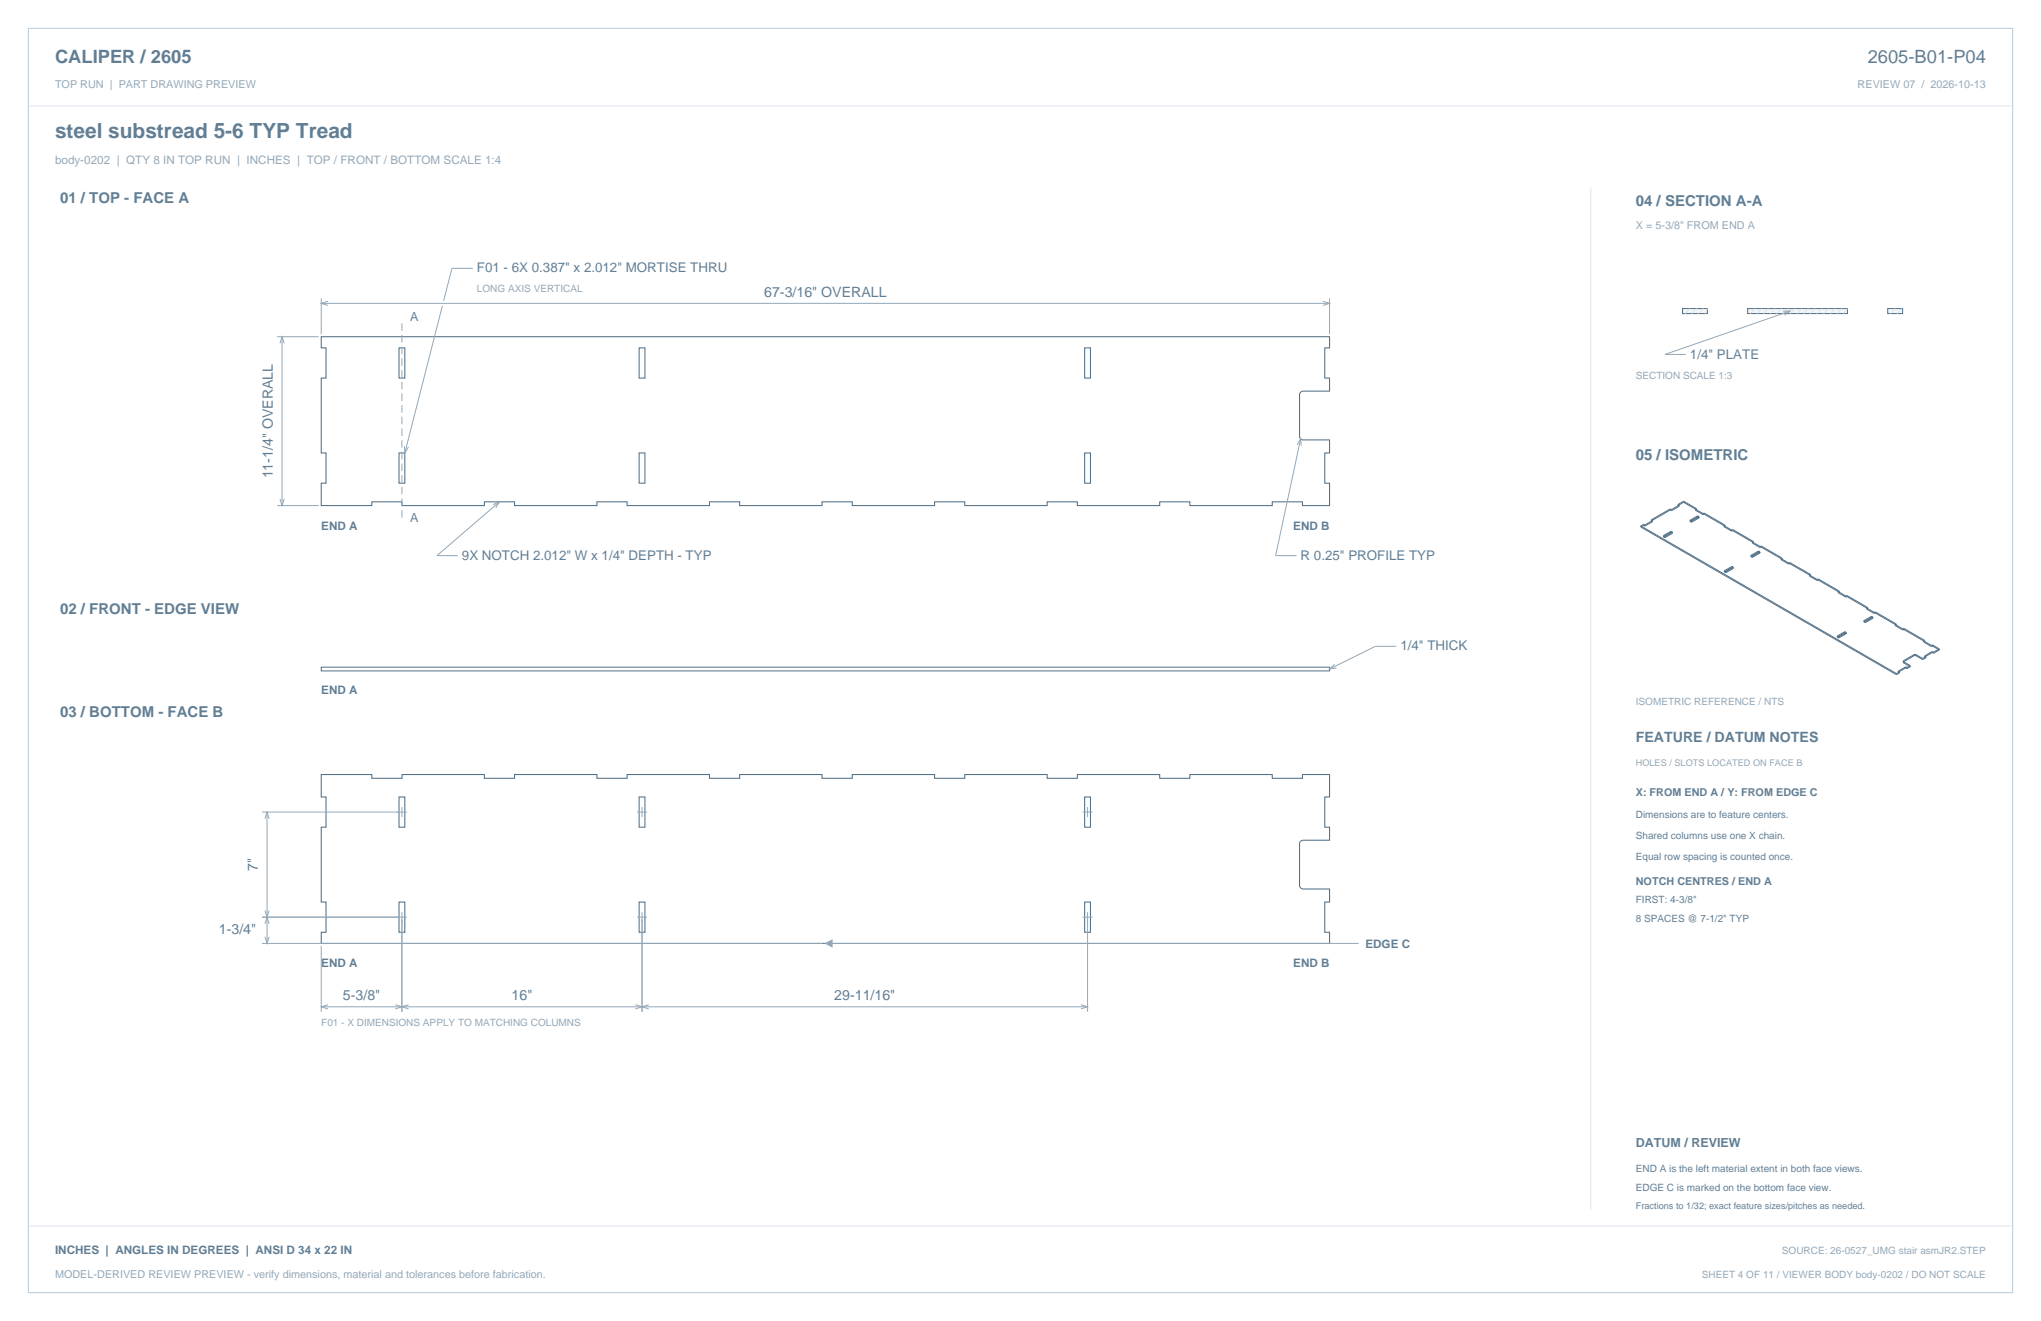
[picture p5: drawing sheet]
<svg xmlns="http://www.w3.org/2000/svg" width="864mm" height="559mm" viewBox="0 0 864 559" stroke-linecap="round" stroke-linejoin="round" font-family="sans-serif">
<path d="M12 12h839.6v534.8h-839.6z" fill="none" stroke="#b8cad8" stroke-width=".42"/>
<path d="M12 44.8h839.6M673.1 79.4v432.1" fill="none" stroke="#dbe5ed" stroke-width=".42"/>
<g fill="none" stroke="#536f85" stroke-width=".44">
<path d="M135.9 142.4h426.7v4.8h-2.1v12.7h2.1v5.6h-11.3l-1 .5-.4 1v17.5l.2 .9 1.3 .7h11.2v5.5h-2.1v12.8h2.1v9.5h-11.5v-1.6h-12.8v1.6h-34.8v-1.6h-12.8v1.6h-34.9v-1.6h-12.7v1.6h-34.9v-1.6h-12.8v1.6h-34.8v-1.6h-12.8v1.6h-34.8v-1.6h-12.8v1.6h-34.9v-1.6h-12.7v1.6h-34.9v-1.6h-12.8v1.6h-34.8v-1.6h-12.8v1.6h-21.4v-9.5h2.1v-12.8h-2.1v-31.7h2.1v-12.7h-2.1zM168.8 147.2h2.5v12.7h-2.5zM270.4 147.2h2.5v12.7h-2.5zM458.9 147.2h2.5v12.7h-2.5zM168.8 191.6h2.5v12.8h-2.5zM270.4 191.6h2.5v12.8h-2.5zM458.9 191.6h2.5v12.8h-2.5zM135.9 327.6h21.4v1.6h12.8v-1.6h34.8v1.6h12.8v-1.6h34.9v1.6h12.7v-1.6h34.9v1.6h12.8v-1.6h34.8v1.6h12.8v-1.6h34.8v1.6h12.8v-1.6h34.9v1.6h12.7v-1.6h34.9v1.6h12.8v-1.6h34.8v1.6h12.8v-1.6h11.5v9.5h-2.1v12.8h2.1v5.5h-11.3l-1 .5-.4 1.1v17.5l.2 .9 1.3 .7h11.2v5.5h-2.1v12.8h2.1v4.7h-426.7v-4.7h2.1v-12.8h-2.1v-31.7h2.1v-12.8h-2.1zM168.8 337.1h2.5v12.8h-2.5zM270.4 337.1h2.5v12.8h-2.5zM458.9 337.1h2.5v12.8h-2.5zM168.8 381.6h2.5v12.8h-2.5z"/>
<path d="M270.4 381.6h2.5v12.8h-2.5zM458.9 381.6h2.5v12.8h-2.5z"/>
</g>
<g fill="none" stroke="#93a8b9" stroke-width=".42">
<path d="M200 113.5h-8.8l-3.5 13.8M135.9 126.2v15.2M135.9 128.3h426.7M138.8 127.4l-2.9 .9 2.9 .9M187.2 129.3l-15.9 62.3M559.7 127.4l2.9 .9-2.9 .9M562.6 126.2v15.2M117.2 142.4h17.7M118.5 145.3l.8-2.9 .9 2.9M119.3 142.4v71.5M171.1 188.7l.2 2.9 1.5-2.5M548.9 188.2l1.4-2.6 .3 3"/>
<path d="M550.3 185.6l-10.5 49.4h8.8M117.2 213.9h17.7M118.5 211l.8 2.9 .9-2.9M208.6 213.5l2.7-1.2-1.5 2.5M211.3 212.3l-26.4 22.7h8.8M590.8 273.4h-8.8l-19.4 9.6M564.7 281l-2.1 2 2.9-.4M110.9 343.5h61.3M112.1 346.3l.9-2.8 .9 2.8M113 343.5v55.6M170.1 341.4v4.2M269.5 343.5h4.3"/>
<path d="M271.7 341.4v4.2M458.1 343.5h4.2M460.2 341.4v4.2M110.9 388h61.3M110.9 399.1h237.3M112.1 390.8l.9-2.8 .9 2.8M112.1 396.3l.9 2.8 .9-2.8M112.1 385.1l.9 2.9 .9-2.9M170.1 385.9v42.1M269.5 388h4.3M271.7 385.9v42.1M349.2 399.1h225.7"/>
<path d="M458.1 388h4.2M460.2 385.9v42.1M135.9 400.1v27.9M135.9 425.9h324.3M138.8 425l-2.9 .9 2.9 .9M167.2 425l2.9 .9-2.9 .9M172.9 425l-2.8 .9 2.8 .9M268.8 425l2.9 .9-2.9 .9M274.5 425l-2.8 .9 2.8 .9M457.4 425l2.8 .9-2.8 .9"/>
</g>
<path d="M170.1 136.8v82.4" fill="none" stroke="#93a8b9" stroke-width=".42" stroke-dasharray="3.2 1.8" stroke-linecap="butt"/>
<path d="M135.9 282.2h426.7v1.6h-426.7z" fill="none" stroke="#536f85" stroke-width=".42"/>
<path d="M349.2 399.1l2.9-1.4v2.8z" fill="#93a8b9" stroke="#93a8b9" stroke-width=".42"/>
<path d="M711.9 130.5h10.5v2.1h-10.5z" fill-rule="evenodd" fill="#f2f6f9" stroke="#536f85" stroke-width=".42"/>
<path d="M715.1 130.5l-2.1 2.1M717.9 130.5l-2.1 2.1M720.7 130.5l-2.1 2.1M722.4 130.5l-1 2.1" fill="none" stroke="#dbe5ed" stroke-width=".42"/>
<path d="M739.5 130.5h42.2v2.1h-42.2z" fill-rule="evenodd" fill="#f2f6f9" stroke="#536f85" stroke-width=".42"/>
<g fill="none" stroke="#dbe5ed" stroke-width=".42">
<path d="M742.6 130.5l-2.1 2.1M745.5 130.5l-2.1 2.1M748.3 130.5l-2.1 2.1M751.1 130.5l-2.1 2.1M753.9 130.5l-2.1 2.1M756.8 130.5l-2.2 2.1M759.6 130.5l-2.1 2.1M762.4 130.5l-2.1 2.1M765.2 130.5l-2.1 2.1M768 130.5l-2.1 2.1M770.9 130.5l-2.1 2.1M773.7 130.5l-2.1 2.1"/>
<path d="M776.5 130.5l-2.1 2.1M779.3 130.5l-2.1 2.1M781.7 130.5l-1.7 2.1"/>
</g>
<path d="M798.7 130.5h6.3v2.1h-6.3z" fill-rule="evenodd" fill="#f2f6f9" stroke="#536f85" stroke-width=".42"/>
<path d="M801.9 130.5l-2.1 2.1M804.7 130.5l-2.1 2.1M12 518.6h839.6" fill="none" stroke="#dbe5ed" stroke-width=".42"/>
<path d="M754.5 131.7l2.9-.1-2.4 1.7M757.4 131.6l-52.9 18.3h8.8" fill="none" stroke="#93a8b9" stroke-width=".42"/>
<g fill="none" stroke="#536f85" stroke-width=".42">
<path d="M698.7 219.9l.5 .3M698.7 219.9v.5M706.7 215.3l.5 .3M706.7 215.7l.5 .3M706.7 215.3v.4M706.7 215.3l-8 4.6M706.7 215.7l-8 4.7M707.2 215.6v.4M710 213.4l.5 .3M710 213.9l.5 .3M710 213.4v.5M710.5 214.2l-3.3 1.8"/>
<path d="M710.5 213.7l-3.3 1.9M710.5 213.7v.5M712.4 212.5l-2.4 1.4M712.4 212.5l8.2 4.8M712.4 212l5.4 3.1M712.4 212v.5M712.4 212l-2.4 1.4M717.4 215.8l3.2 1.9M717.8 215.1v.5l-.4 .2M717.8 215.1l-.4 .3v.4M718.3 218.7l-3.2 1.9M718.3 218.2l.6 .4"/>
<path d="M718.3 218.2l-3.2 1.9M718.3 218.7l.6 .3M718.3 218.2v.5M718.9 219l-3.2 1.9M718.9 218.6v.4M718.9 218.6l-3.2 1.9M720.6 217.3v.4M721 217.5l11.7 6.7M721 217.5l-.4 .2M721 217l8.9 5.1M721 217l-.4 .3M721 217v.5"/>
<path d="M694.3 222.5v.4M694.3 222.9l108.1 62.5M694.3 222.5l108.1 62.4M695.5 222.2l-1.2 .7M695.5 221.8l-1.2 .7M695.5 222.2l.5 .3M695.5 221.8l.5 .3M695.5 221.8v.4M696 222.1v.4M698.7 220.4l.5 .3M699.2 220.7l-3.2 1.8M699.2 220.2v.5"/>
<path d="M699.2 220.2l-3.2 1.9M703.8 226.6v.5M703.8 227.1l.6 .3M703.8 226.6l.6 .4M704.4 227v.4M707 225.2l-3.2 1.9M707 224.7l.7 .4M707 225.2l.7 .4M707 224.7l-3.2 1.9M707 224.7v.5M707.7 225.6l-3.3 1.8M707.7 225.1v.5"/>
<path d="M707.7 225.1l-3.3 1.9M715.1 220.1l.6 .4M715.1 220.6l.6 .3M715.1 220.1v.5M715.7 220.5v.4M729.5 222.8l3.2 1.9M729.9 222.1v.5l-.4 .2M729.9 222.1l-.4 .3v.4M732.7 224.2v.5M732.8 239.6l.6 .4M732.8 239.6l-3.2 1.9M732.8 239.6v.5"/>
<path d="M733.1 224l8.9 5.1M733.1 224.5l11.7 6.7M733.1 224l-.4 .2M733.1 224.5l-.4 .2M733.1 224v.5M733.4 240l-3.2 1.8M733.4 240v.4M740.8 235l.7 .3M740.8 235.4l.7 .4M740.8 235v.4M741.5 235.3v.5M741.6 229.8l3.2 1.9"/>
<path d="M742 229.1l-.4 .2v.5M742 229.1v.5l-.4 .2M744.1 233.1l.6 .4M744.1 233.1l-3.3 1.9M744.1 233.6l-3.3 1.8M744.1 233.6l.6 .3M744.1 233.1v.5M744.7 233.5l-3.2 1.8M744.7 233.5v.4M744.7 233.9l-3.2 1.9M744.8 231.2v.5M745.2 231l8.8 5.1"/>
<path d="M745.2 231.4l11.7 6.8M745.2 231v.4M745.2 231.4l-.4 .3M745.2 231l-.4 .2M753.6 236.8l3.3 1.8M754 236.1v.4l-.4 .3M754 236.1l-.4 .2v.5M756.9 238.2v.4M757.3 237.9l8.8 5.1M757.3 238.4l-.4 .2M757.3 238.4l11.6 6.7M757.3 237.9l-.4 .3"/>
<path d="M757.3 237.9v.5M729.6 241.5v.4M729.6 241.9l.6 .4M729.6 241.5l.6 .3M730.2 241.8v.5M732.8 240.1l.6 .3M732.8 240.1l-3.2 1.8M733.4 240.4l-3.2 1.9M765.7 243.7l3.2 1.9M766.1 243v.5l-.4 .2M766.1 243l-.4 .3v.4M768.9 245.1v.5"/>
<path d="M769.3 244.9l8.9 5.1M769.3 245.4l11.7 6.7M769.3 244.9l-.4 .2M769.3 244.9v.5M769.3 245.4l-.4 .2M777.8 250.7l3.2 1.9M778.2 250v.5l-.4 .2M778.2 250l-.4 .2v.5M781 252.1v.5M781.4 251.9l8.9 5.1M781.4 252.3l11.7 6.8M781.4 251.9l-.4 .2"/>
<path d="M781.4 251.9v.4M781.4 252.3l-.4 .3M789.9 257.7l3.2 1.8M790.3 257v.4l-.4 .3M790.3 257l-.4 .2v.5M793.1 259.1v.4M793.5 258.9l8.8 5.1M793.5 258.9v.4M793.5 259.3l11.7 6.8M793.5 259.3l-.4 .2M793.5 258.9l-.4 .2M777.4 269.1l.6 .3"/>
<path d="M777.4 269.5l.6 .4M777.4 269.1v.4M778 269.4v.5M780.6 267.2l.6 .4M780.6 267.7l.6 .3M780.6 267.2v.5M780.6 267.2l-3.2 1.9M780.6 267.7l-3.2 1.8M781.2 267.6l-3.2 1.8M781.2 267.6v.4M781.2 268l-3.2 1.9M788.6 262.6l.7 .3"/>
<path d="M788.6 263l.7 .4M788.6 262.6v.4M789.3 262.9v.5M791.9 260.7l.6 .4M791.9 261.2l.6 .3M791.9 260.7v.5M791.9 260.7l-3.3 1.9M791.9 261.2l-3.3 1.8M792.5 261.5l-3.2 1.9M792.5 261.1l-3.2 1.8M792.5 261.1v.4M801.9 264.7l3.3 1.8"/>
<path d="M802.3 264l-.4 .2v.5M802.3 264v.4l-.4 .3M805.2 266.1v.4M805.5 279.5v.4M805.5 279.9v.5M805.5 279.5v.9M805.5 279.9l2.8 1.7M805.6 265.8l-.4 .3M805.6 266.3l-.4 .2M805.6 265.8l8.8 5.1M805.6 266.3l11.6 6.7M805.6 265.8v.5"/>
<path d="M809.9 277.4h.8M809.9 276.9h.8M809.9 276.9v.5M809.9 276.9l-4.4 2.6M809.9 277.4l-4.4 2.5M810.7 276.9l2.8 1.6M810.7 277.4l2.8 1.6M810.7 276.9v.5M813.5 278.5v.5M814 271.6l3.2 1.9M814.4 277.4l.5 .3M814.4 277.9l.5 .3"/>
<path d="M814.4 277.4v.5M814.4 270.9l-.4 .3v.4M814.4 270.9v.5l-.4 .2M814.9 277.7l-1.4 .8M814.9 278.2l-1.4 .8M814.9 277.7v.5M817.2 273v.5M817.6 276l-3.2 1.9M817.6 275.6l.6 .3M817.6 276l.6 .3M817.6 275.6l-3.2 1.8M817.6 275.6v.4"/>
<path d="M817.7 272.8l2.9 1.7M817.7 273.3l2.9 1.6M817.7 272.8l-.5 .2M817.7 273.3l-.5 .2M817.7 272.8v.5M818.2 275.9v.4M820.6 274.9l-2.4 1.4M820.6 274.5v.4M820.6 274.5l-2.4 1.4M802.4 284.9v.5M803.1 283.9l.5 .3M803.1 284.4l.5 .3"/>
<path d="M803.1 283.9v.5M803.6 284.7l-1.2 .7M803.6 284.2v.5M803.6 284.2l-1.2 .7M805.5 280.4l2.8 1.6M806.4 282.5l-3.3 1.9M806.4 282.1l.5 .3M806.4 282.5l.5 .3M806.4 282.1l-3.3 1.8M806.4 282.1v.4M806.9 282.4v.4M808.3 281.6l-1.4 .8"/>
<path d="M808.3 282l-1.4 .8M808.3 281.6v.4"/>
</g>
<text font-size="8.8" fill="#617e94" x="23.3" y="58.2">steel substread 5-6 TYP Tread</text>
<g font-size="7.8" fill="#617e94">
<text x="23.3" y="26.8">CALIPER / 2605</text>
<text x="790.3" y="26.8">2605-B01-P04</text>
</g>
<g font-size="6.3" fill="#617e94">
<text x="25.4" y="86.1">01 / TOP - FACE A</text>
<text x="692.1" y="87.1">04 / SECTION A-A</text>
<text x="692.1" y="194.4">05 / ISOMETRIC</text>
<text x="25.4" y="259.6">02 / FRONT - EDGE VIEW</text>
<text x="25.4" y="303.4">03 / BOTTOM - FACE B</text>
</g>
<g font-size="6" fill="#617e94">
<text x="323.4" y="125.5">67-3/16&quot; OVERALL</text>
<text x="115.5" y="202.4" transform="rotate(-90 115.5 202.4)">11-1/4&quot; OVERALL</text>
<text x="692.1" y="314">FEATURE / DATUM NOTES</text>
<text x="109.1" y="368.5" transform="rotate(-90 109.1 368.5)">7&quot;</text>
<text x="92.6" y="395.3">1-3/4&quot;</text>
<text x="145.1" y="423.1">5-3/8&quot;</text>
<text x="216.5" y="423.1">16&quot;</text>
<text x="353" y="423.1">29-11/16&quot;</text>
</g>
<g font-size="5.6" fill="#617e94">
<text x="201.8" y="115.3">F01 - 6X 0.387&quot; x 2.012&quot; MORTISE THRU</text>
<text x="715.1" y="151.7">1/4&quot; PLATE</text>
<text x="195.5" y="236.8">9X NOTCH 2.012&quot; W x 1/4&quot; DEPTH - TYP</text>
<text x="550.3" y="236.8">R 0.25&quot; PROFILE TYP</text>
<text x="592.6" y="275.2">1/4&quot; THICK</text>
</g>
<g font-size="5.3" fill="#617e94">
<text x="173.6" y="135.7">A</text>
<text x="173.6" y="220.9">A</text>
<text x="692.1" y="485.1">DATUM / REVIEW</text>
</g>
<text font-size="4.9" fill="#93a8b9" x="23.3" y="69.5">body-0202 | QTY 8 IN TOP RUN | INCHES | TOP / FRONT / BOTTOM SCALE 1:4</text>
<g font-size="4.9" fill="#617e94">
<text x="135.9" y="224.1">END A</text>
<text x="547.2" y="224.1">END B</text>
<text x="135.9" y="293.7">END A</text>
<text x="577.7" y="400.8">EDGE C</text>
<text x="135.9" y="409">END A</text>
<text x="547.2" y="409">END B</text>
<text x="23.3" y="530.6">INCHES | ANGLES IN DEGREES | ANSI D 34 x 22 IN</text>
</g>
<g font-size="4.6" fill="#93a8b9">
<text x="23.3" y="37">TOP RUN | PART DRAWING PREVIEW</text>
<text x="786" y="37">REVIEW 07 / 2026-10-13</text>
<text x="692.1" y="97">X = 5-3/8&quot; FROM END A</text>
<text x="23.3" y="540.5">MODEL-DERIVED REVIEW PREVIEW - verify dimensions, material and tolerances before fabrication.</text>
</g>
<g font-size="4.6" fill="#617e94">
<text x="692.1" y="336.9">X: FROM END A / Y: FROM EDGE C</text>
<text x="692.1" y="374.3">NOTCH CENTRES / END A</text>
</g>
<g font-size="4.2" fill="#93a8b9">
<text x="201.8" y="123.4">LONG AXIS VERTICAL</text>
<text x="692.1" y="160.5">SECTION SCALE 1:3</text>
<text x="692.1" y="298.1">ISOMETRIC REFERENCE / NTS</text>
<text x="135.9" y="434">F01 - X DIMENSIONS APPLY TO MATCHING COLUMNS</text>
<text x="754" y="530.6">SOURCE: 26-0527_UMG stair asmJR2.STEP</text>
<text x="720.1" y="540.5">SHEET 4 OF 11 / VIEWER BODY body-0202 / DO NOT SCALE</text>
</g>
<g font-size="4.2" fill="#617e94">
<text x="692.1" y="346.1">Dimensions are to feature centers.</text>
<text x="692.1" y="354.9">Shared columns use one X chain.</text>
<text x="692.1" y="363.7">Equal row spacing is counted once.</text>
<text x="692.1" y="382.1">FIRST: 4-3/8&quot;</text>
<text x="692.1" y="389.8">8 SPACES @ 7-1/2&quot; TYP</text>
<text x="692.1" y="495.7">END A is the left material extent in both face views.</text>
<text x="692.1" y="503.8">EDGE C is marked on the bottom face view.</text>
</g>
<text font-size="3.9" fill="#93a8b9" x="692.1" y="323.8">HOLES / SLOTS LOCATED ON FACE B</text>
<text font-size="3.9" fill="#617e94" x="692.1" y="511.5">Fractions to 1/32; exact feature sizes/pitches as needed.</text>
</svg>
